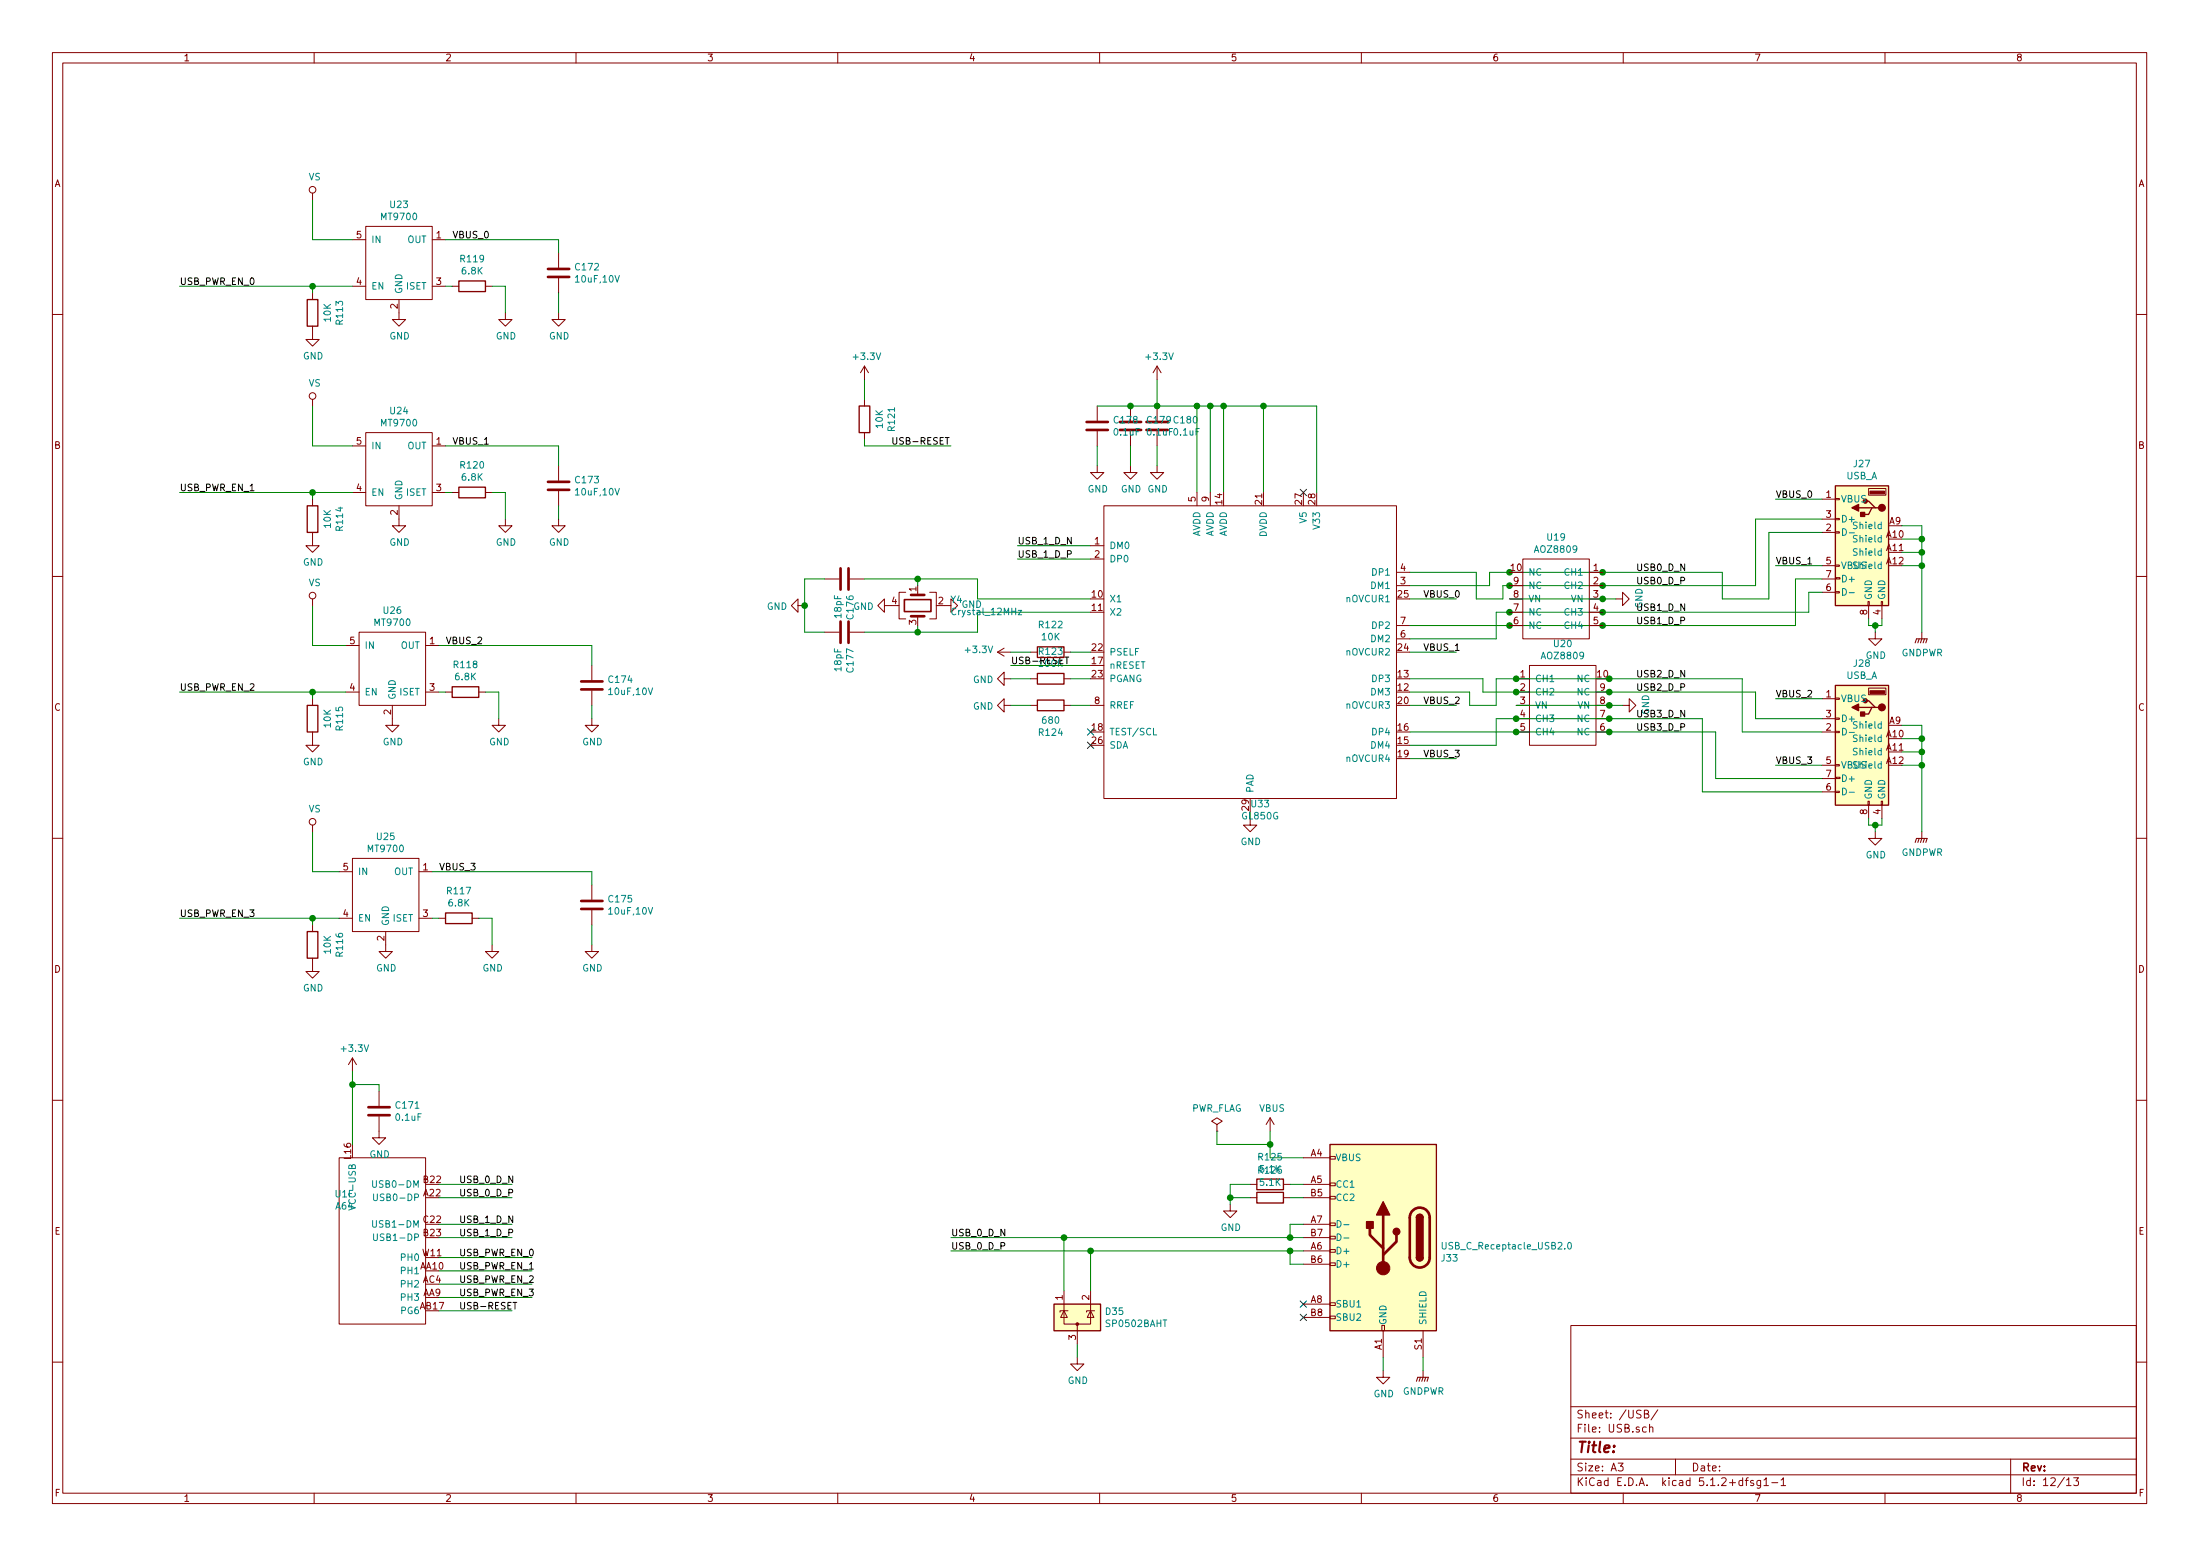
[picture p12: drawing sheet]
<svg xmlns="http://www.w3.org/2000/svg" width="420mm" height="297mm" viewBox="0 0 420 297" stroke-linecap="round" stroke-linejoin="round" font-family="sans-serif">
<g fill="none" stroke="#840000" stroke-width=".19">
<path d="M10 10h400v277h-400zM12 12h396v273.1h-396zM60 10v2M110 10v2M160 10v2M210 10v2M260 10v2M310 10v2M360 10v2M59.7 36.9v1.2M59.7 55.9v1.3M67.3 45.8h2.5"/>
<path d="M67.3 54.6h2.5M69.8 43.2h12.7v14h-12.7zM76.2 57.2v3.8h1.3l-1.3 1.3-1.3-1.3h1.3M82.5 45.8h2.6M82.5 54.6h2.6M86.4 54.6h1.2M92.7 54.6h1.3M96.5 59.7v1.3h1.3l-1.3 1.3-1.3-1.3h1.3M106.7 59.7v1.3h1.2l-1.2 1.3-1.3-1.3h1.3M106.7 48.3v2.8M106.7 53.1v2.8M10 60h2"/>
<path d="M59.7 62.3v2.5h1.3l-1.3 1.3-1.3-1.3h1.3M59.7 76.2v1.3M165.1 69.9v2.5M165.1 76.2v1.3M165.1 69.9l-.8 1.3M165.1 69.9l.8 1.3M209.5 77.5v2.8M215.9 77.5v2.8M221 69.9l-.8 1.3M221 69.9v2.5M221 77.5v2.8M221 69.9l.7 1.3"/>
<path d="M408 60h2M59.7 95.3v1.3M67.3 85.1h2.5M67.3 94h2.5M69.8 82.6h12.7v14h-12.7zM76.2 96.6v3.8h1.3l-1.3 1.2-1.3-1.2h1.3M82.5 85.1h2.6M82.5 94h2.6M86.4 94h1.2M92.7 94h1.3M96.5 99.1v1.3h1.3l-1.3 1.2-1.3-1.2h1.3M106.7 99.1v1.3h1.2l-1.2 1.2-1.3-1.2h1.3"/>
<path d="M106.7 88.9v2.8M106.7 93.8v2.8M165.1 82.6v1.3M209.5 88.9v1.3h1.3l-1.3 1.3-1.2-1.3h1.2M209.5 82.3v2.8M210.8 96.6h55.9v55.8h-55.9zM215.9 88.9v1.3h1.3l-1.3 1.3-1.3-1.3h1.3M215.9 82.3v2.8M221 88.9v1.3h1.2l-1.2 1.3-1.3-1.3h1.3M221 82.3v2.8M228.6 94v2.6M231.1 94v2.6"/>
<path d="M348 95.3h2.5M348 99.1h2.5M350.5 99h.8v.2h-.8zM350.5 95.2h.8v.2h-.8zM356.9 93.3h3.3v1.2h-3.3zM10 110h2M59.7 101.6v2.6h1.3l-1.3 1.2-1.3-1.2h1.3M59.7 114.3v1.3M152.4 115.6v-1.3l-1.3 1.3 1.3 1.3v-1.3h1.3M157.5 110.5h2.8M162.3 110.5h2.8M168.9 115.6v-1.3l-1.3 1.3 1.3 1.3v-1.3h1.3"/>
<path d="M173 113.1h-1.3v5h1.3M175.3 113.1v.5M175.3 117.6v.5M177.5 113.1h1.3v5h-1.3M180.3 115.6h1.3v-1.3l1.3 1.3-1.3 1.3v-1.3M208.3 104.2h2.5M208.3 106.7h2.5M266.7 111.8h2.5M266.7 109.3h2.5M266.7 119.4h2.5M288.3 111.8h2.5M288.3 119.4h2.5"/>
<path d="M288.3 114.3h2.5M288.3 116.9h2.5M290.8 106.7h12.7v15.3h-12.7zM303.5 111.8h2.6M303.5 109.3h2.6M303.5 119.4h2.6M303.5 114.3h2.6M303.5 116.9h2.6M308.6 114.3h1.3v-1.2l1.2 1.2-1.2 1.3v-1.3M348 108h2.5M348 113.1h2.5M348 110.5h2.5"/>
<path d="M348 101.6h2.5M350.5 101.5h.8v.3h-.8zM350.5 112.9h.8v.3h-.8zM350.5 107.9h.8v.2h-.8zM350.6 110.3h.8v.2h-.8zM356.7 114.8h.3v.8h-.3zM356.9 115.6v2.5M359.3 114.8h.2v.8h-.2zM359.4 115.6v2.5M408 110h2M59.7 139.7v2.6h1.3l-1.3 1.2-1.3-1.2h1.3M59.7 133.4v1.3"/>
<path d="M66 123.2h2.6M66 132.1h2.6M68.6 120.7h12.7v14h-12.7zM74.9 134.7v3.8h1.3l-1.3 1.2-1.2-1.2h1.2M81.3 123.2h2.5M81.3 132.1h2.5M85.1 132.1h1.3M91.4 132.1h1.3M95.2 137.2v1.3h1.3l-1.3 1.2-1.2-1.2h1.2M113 137.2v1.3h1.3l-1.3 1.2-1.2-1.2h1.2M113 127v2.8M113 131.9v2.8"/>
<path d="M157.5 120.7h2.8M162.3 120.7h2.8M190.5 124.5l1.3 .8M190.5 124.5h2.5M191.8 134.7v-1.3l-1.3 1.3 1.3 1.2v-1.2h1.2M191.8 129.6v-1.3l-1.3 1.3 1.3 1.2v-1.2h1.2M191.8 123.7l-1.3 .8M196.8 134.7h1.3M196.8 124.5h1.3M196.8 129.6h1.3M203.2 134.7h1.3M203.2 124.5h1.3"/>
<path d="M203.2 129.6h1.3M208.3 134.7h2.5M266.7 122h2.5M289.6 134.7h2.5M289.6 139.7h2.5M289.6 137.2h2.5M289.6 129.6h2.5M289.6 132.1h2.5M292.1 127h12.7v15.3h-12.7zM304.8 134.7h2.5M304.8 139.7h2.5M304.8 137.2h2.5"/>
<path d="M304.8 132.1h2.5M309.9 134.7h1.2v-1.3l1.3 1.3-1.3 1.2v-1.2M348 133.4h2.5M348 139.7h2.5M348 137.2h2.5M350.5 139.6h.8v.3h-.8zM350.5 137.1h.8v.2h-.8zM350.5 133.3h.8v.2h-.8zM356.9 131.4h3.3v1.2h-3.3zM358.1 120.7v1.3h1.3l-1.3 1.2-1.2-1.2h1.2M367 120.7v1.3M59.7 157.5v1.3"/>
<path d="M238.8 156.2v1.3h1.2l-1.2 1.3-1.3-1.3h1.3M348 146.1h2.5M348 151.2h2.5M348 148.6h2.5M350.5 151h.8v.3h-.8zM350.5 146h.8v.2h-.8zM350.6 148.4h.8v.2h-.8zM356.7 152.9h.3v.8h-.3zM356.9 153.7v2.5M358.1 158.8v1.3h1.3l-1.3 1.2-1.2-1.2h1.2M359.3 152.9h.2v.8h-.2zM359.4 153.7v2.5"/>
<path d="M367 158.8v1.3M10 160h2M59.7 176.6v1.2M64.8 166.4h2.5M64.8 175.3h2.5M67.3 163.9h12.7v13.9h-12.7zM73.7 177.8v3.8h1.2l-1.2 1.3-1.3-1.3h1.3M80 166.4h2.5M80 175.3h2.5M83.8 175.3h1.3M90.2 175.3h1.2M113 168.9v2.8"/>
<path d="M113 173.8v2.8M408 160h2M59.7 182.9v2.6h1.3l-1.3 1.2-1.3-1.2h1.3M94 180.4v1.2h1.2l-1.2 1.3-1.3-1.3h1.3M113 180.4v1.2h1.3l-1.3 1.3-1.2-1.3h1.2M10 210h2M67.3 202l-.8 1.2M67.3 202v2.5M67.3 202l.8 1.2M72.4 213.1v4.1h1.3l-1.3 1.3-1.3-1.3h1.3M72.4 208.3v2.8M232.4 214.7l1-.7-1-.6-1 .6 1 .7v1.2"/>
<path d="M232.4 215.9h.1M242.6 213.4l-.8 1.3M242.6 213.4v2.5M242.6 213.4l.7 1.3M408 210h2M64.8 221h16.5v31.8h-16.5zM234.9 229.9v1.3h1.3l-1.3 1.2-1.2-1.2h1.2M238.8 226.1h1.2M238.8 228.6h1.2M245.1 226.1h1.3M245.1 228.6h1.3M248.9 221h5.1"/>
<path d="M248.9 226.1h5.1M248.9 238.8h5.1M248.9 233.7h5.1M248.9 228.6h5.1M248.9 236.3h5.1M254 238.5h1v.6h-1zM254 236h1v.5h-1zM254 233.5h1v.5h-1zM254 228.4h1v.5h-1zM254 225.8h1v.6h-1zM254 220.8h1v.5h-1zM203.2 250.2v2.6h5.1v-2.6"/>
<path d="M203.2 250.2l.6 1.3h-1.2zM203.2 246.4v3.8M204 250.2h-1.6v.3M205.7 259.1v1.3h1.3l-1.3 1.3-1.2-1.3h1.2M205.7 252.8v3.8M208.3 250.2l.6 1.3h-1.3zM208.3 246.4v3.8M209 250.2h-1.5v.3M248.9 249h5.1M248.9 241.3h5.1M248.9 251.5h5.1M254 251.2h1v.6h-1z"/>
<path d="M254 248.7h1v.5h-1zM254 241.1h1v.5h-1zM263.9 253h.5v1h-.5zM264.2 254v5.1M271.8 254v5.1M300 253h108v32.1h-108zM10 260h2M264.2 261.7v1.2h1.2l-1.2 1.3-1.3-1.3h1.3M271.8 261.7v1.2M300 278.5h108M300 274.5h108M300 268.5h108"/>
<path d="M309 279.3h1l-.5 .6 .4 .1v.7l-.2 .1-.7-.1M314 269.9l.8-.1v-.4l-.2-.2h-.6v1.5h.6l.2-.1 .1-.4-.3-.3M314.4 272.5l-.4-.1-.3 .3 .1 .6h.6M315 272.5l.3-.1 .3 .1 .1 .9M315 271.9v1.5M316.6 269.1l-1.3 2M320 278.5v3M384 278.5v6.6M408 260h2M60 285.1v1.9M110 285.1v1.9M160 285.1v1.9"/>
<path d="M210 285.1v1.9M260 285.1v1.9M300 281.5h108M310 285.1v1.9M333.3 282.6h.6M333.9 282.1l-.4 .2v1.3M334.9 282.7l-.4-.1-.2 .2 .1 .2 .5 .2v.3h-.6M336.2 282.6v1.2l-.3 .3-.3-.1M336.2 282.7l-.4-.1-.3 .3 .1 .6 .2 .1 .4-.1M336.9 282.5l.4-.4v1.5M336.9 283.6h.8M338.4 283h1.1"/>
<path d="M340.2 282.5l.4-.4v1.5M340.2 283.6h.8M360 285.1v1.9M394.7 282.5l.4-.4v1.5M394.7 283.6h.8M396 282.1h1l-.5 .6 .4 .1v.7l-.2 .1-.7-.1"/>
<circle cx="59.7" cy="36.2" r=".63"/>
<circle cx="59.7" cy="75.6" r=".63"/>
<circle cx="59.7" cy="113.7" r=".63"/>
<circle cx="59.7" cy="156.9" r=".63"/>
</g>
<g fill="none" stroke="#008400" stroke-width=".19">
<path d="M59.7 38.1v7.7h7.6M34.3 54.6h33M59.7 54.6v1.3M85.1 45.8h21.6v2.5M85.1 54.6h1.3M94 54.6h2.5v5.1M106.7 55.9v3.8M59.7 77.5v7.6h7.6M165.1 72.4v3.8M209.5 77.5h42v16.5M221 72.4v5.1M228.6 77.5v16.5"/>
<path d="M231.1 77.5v16.5M233.7 77.5v16.5M241.3 77.5v16.5M34.3 94h33M59.7 94v1.3M85.1 85.1h21.6v3.8M85.1 94h1.3M94 94h2.5v5.1M106.7 96.6v2.5M165.1 83.9v1.2h16.5M209.5 85.1v3.8M215.9 85.1v3.8"/>
<path d="M221 85.1v3.8M339.1 95.3h8.9M348 99.1h-12.7v12.7h-48.3v2.5h-5.1v-5h-12.7M59.7 115.6v7.6h6.3M157.5 110.5h-3.8v10.2h3.8M165.1 110.5h21.6v3.8h21.6M175.3 110.5v1.3M175.3 119.4v1.3M194.3 104.2h14M194.3 106.7h14M208.3 116.9h-21.6v3.8h-21.6M269.2 114.3h8.9"/>
<path d="M288.3 114.3h20.3M339.1 108h8.9M348 101.6h-10.2v12.7h-8.9v-5h-44.4v2.5h-15.3M348 113.1h-2.6v3.8h-59.7v5.1h-16.5M348 110.5h-5.1v8.9h-73.7M356.9 118.1v1.3h2.5v-1.3M358.1 119.4v1.3M363.2 100.4h3.8v20.3M363.2 108h3.8M363.2 102.9h3.8M363.2 105.4h3.8M34.3 132.1h31.7"/>
<path d="M59.7 132.1v1.3M83.8 123.2h29.2v3.8M83.8 132.1h1.3M92.7 132.1h2.5v5.1M113 134.7v2.5M193 134.7h3.8M193 129.6h3.8M193 124.5h3.8M193 127h15.3M204.5 134.7h3.8M204.5 129.6h3.8M204.5 124.5h3.8"/>
<path d="M269.2 134.7h8.9M269.2 132.1h11.5v2.6h5v-5.1h47v10.1h15.3M269.2 129.6h14v2.5h52.1v5.1h12.7M269.2 139.7h58.5v8.9h20.3M269.2 124.5h8.9M289.6 134.7h20.3M339.1 133.4h8.9M363.2 138.5h3.8v20.3M59.7 158.8v7.6h5.1M269.2 142.3h16.5v-5.1h39.4v14h22.9M269.2 144.8h8.9M339.1 146.1h8.9"/>
<path d="M356.9 156.2v1.3h2.5v-1.3M358.1 157.5v1.3M363.2 141h3.8M363.2 143.5h3.8M363.2 146.1h3.8M34.3 175.3h30.5M59.7 175.3v1.3M82.5 166.4h30.5v2.5M82.5 175.3h1.3M91.4 175.3h2.6v5.1M113 176.6v3.8M67.3 204.5v14"/>
<path d="M67.3 207h5.1v1.3M232.4 215.9v2.6h10.2M242.6 215.9v5.1h6.3M83.8 226.1h14M83.8 228.6h14M83.8 233.7h14M83.8 236.3h14M181.6 236.3h67.3M181.6 238.8h67.3M203.2 236.3v10.1M208.3 238.8v7.6M234.9 228.6h3.9"/>
<path d="M238.8 226.1h-3.9v3.8M246.4 226.1h2.5M246.4 228.6h2.5M246.4 238.8v2.5h2.5M248.9 233.7h-2.5v2.6M83.8 240.1h17.8M83.8 242.6h17.8M83.8 245.1h17.8M83.8 247.7h17.8M83.8 250.2h14M205.7 256.6v2.5M264.2 259.1v2.6"/>
<path d="M271.8 259.1v2.6"/>
</g>
<g fill="#008400" stroke="#008400" stroke-width=".25">
<circle cx="228.6" cy="77.5" r=".51"/>
<circle cx="231.1" cy="77.5" r=".51"/>
<circle cx="233.7" cy="77.5" r=".51"/>
<circle cx="221" cy="77.5" r=".51"/>
<circle cx="215.9" cy="77.5" r=".51"/>
<circle cx="358.1" cy="157.5" r=".51"/>
<circle cx="358.1" cy="119.4" r=".51"/>
<circle cx="367" cy="141" r=".51"/>
<circle cx="367" cy="143.5" r=".51"/>
<circle cx="367" cy="102.9" r=".51"/>
<circle cx="367" cy="105.4" r=".51"/>
<circle cx="367" cy="146.1" r=".51"/>
<circle cx="367" cy="108" r=".51"/>
<circle cx="175.3" cy="110.5" r=".51"/>
<circle cx="175.3" cy="120.7" r=".51"/>
<circle cx="153.7" cy="115.6" r=".51"/>
<circle cx="67.3" cy="207" r=".51"/>
<circle cx="59.7" cy="175.3" r=".51"/>
<circle cx="59.7" cy="54.6" r=".51"/>
<circle cx="59.7" cy="94" r=".51"/>
<circle cx="59.7" cy="132.1" r=".51"/>
<circle cx="242.6" cy="218.5" r=".51"/>
<circle cx="241.3" cy="77.5" r=".51"/>
<circle cx="246.4" cy="236.3" r=".51"/>
<circle cx="246.4" cy="238.8" r=".51"/>
<circle cx="235" cy="228.6" r=".51"/>
<circle cx="288.3" cy="109.3" r=".51"/>
<circle cx="306.1" cy="109.3" r=".51"/>
<circle cx="288.3" cy="111.8" r=".51"/>
<circle cx="306.1" cy="111.8" r=".51"/>
<circle cx="288.3" cy="116.9" r=".51"/>
<circle cx="306.1" cy="116.9" r=".51"/>
<circle cx="288.3" cy="119.4" r=".51"/>
<circle cx="306.1" cy="119.4" r=".51"/>
<circle cx="289.6" cy="129.6" r=".51"/>
<circle cx="307.3" cy="129.6" r=".51"/>
<circle cx="289.6" cy="132.1" r=".51"/>
<circle cx="307.3" cy="132.1" r=".51"/>
<circle cx="289.6" cy="137.2" r=".51"/>
<circle cx="307.3" cy="137.2" r=".51"/>
<circle cx="289.6" cy="139.7" r=".51"/>
<circle cx="307.3" cy="139.7" r=".51"/>
<circle cx="307.3" cy="134.7" r=".51"/>
<circle cx="306.1" cy="114.3" r=".51"/>
<circle cx="203.2" cy="236.3" r=".51"/>
<circle cx="208.3" cy="238.8" r=".51"/>
</g>
<g fill="none" stroke="#840000" stroke-width=".25">
<path d="M58.7 57.2h2v5.1h-2zM87.6 53.6h5.1v2.1h-5.1zM164.1 77.5h2v5.1h-2zM58.7 96.6h2v5h-2zM87.6 93h5.1v2h-5.1zM350.5 92.7h10.2v22.9h-10.2zM355 96.9h2.5M356.2 95.7h.7l1.2 1.2h.7M358.1 96.9h-.6l-.6 1.3h-1.3M58.7 134.7h2v5h-2zM86.4 131.1h5v2h-5zM198.1 133.6h5.1v2.1h-5.1z"/>
<path d="M198.1 128.6h5.1v2h-5.1zM198.1 123.5h5.1v2h-5.1zM350.5 130.8h10.2v22.9h-10.2zM355 135h2.5M356.2 133.8h.7l1.2 1.2h.7M358.1 135h-.6l-.6 1.3h-1.3M58.7 177.8h2v5.1h-2zM85.1 174.3h5.1v2h-5.1zM254 218.5h20.3v35.5h-20.3zM240 225.1h5.1v2h-5.1zM240 227.6h5.1v2.1h-5.1zM270.5 232.4a.63 .63 0 0 1 .6-.6 .63 .63 0 0 1 .7 .6"/>
<path d="M201.3 249h8.9v5h-8.9zM270.5 240.1a.63 .63 0 0 0 .6 .6 .63 .63 0 0 0 .7-.6"/>
</g>
<g fill="none" stroke="#840000" stroke-width=".51">
<path d="M104.6 52.9h4.1M104.6 51.3h4.1M104.6 93.5h4.1M104.6 92h4.1M207.5 82.1h4.1M207.5 80.6h4.1M213.9 82.1h4M213.9 80.6h4M218.9 82.1h4.1M218.9 80.6h4.1M160.5 108.5v4.1M160.5 118.7v4"/>
<path d="M162.1 108.5v4.1M162.1 118.7v4M174 113.6h2.5M174 117.6h2.5M111 131.6h4.1M111 130.1h4.1M111 173.5h4.1M111 172h4.1M70.4 212.9h4M70.4 211.4h4M261.6 234.5v1.2l2.6 2.6M264.2 231.9v10.2"/>
<path d="M266.7 235.7v1.3l-2.5 2.6M269.7 231.2a1.9 1.9 0 0 1 2.1-.6 1.9 1.9 0 0 1 1.2 1.8v7.7a1.9 1.9 0 0 1-1.9 1.9 1.9 1.9 0 0 1-1.9-1.9v-7.8l.1-.5z"/>
</g>
<g fill="#ffffc2" stroke="#ffffc2" stroke-width=".19">
<path d="M350.5 92.7h10.2v22.9h-10.2z"/>
<path d="M350.5 130.8h10.2v22.9h-10.2z"/>
<path d="M254 218.5h20.3v35.5h-20.3z"/>
<path d="M201.3 249h8.9v5h-8.9z"/>
</g>
<g fill="#840000" stroke="#840000" stroke-width=".25">
<path d="M355.3 97.8h.8v.8h-.8z"/>
<path d="M353.7 96.9l1.3-.6v1.3z"/>
<path d="M355.3 135.9h.8v.8h-.8z"/>
<path d="M353.7 135l1.3-.6v1.3z"/>
<path d="M270.5 240.1h1.3a.63 .63 0 0 1-.7 .6 .63 .63 0 0 1-.6-.6z"/>
<path d="M270.7 232a.62 .62 0 0 1 .7-.1 .62 .62 0 0 1 .4 .5h-1.3z"/>
<path d="M270.5 232.4h1.3v7.7h-1.3z"/>
<path d="M261 233.2h1.3v1.3h-1.3z"/>
<path d="M264.2 229.4l1.2 2.5h-2.5z"/>
<circle cx="359.4" cy="96.9" r=".63"/>
<circle cx="359.4" cy="135" r=".63"/>
<circle cx="266.7" cy="235.1" r=".63"/>
</g>
<g fill="#840000" stroke="#840000" stroke-width=".19">
<path d="M357.1 93.8h2.8v.5h-2.8z"/>
<path d="M357.1 131.9h2.8v.5h-2.8z"/>
<circle cx="264.2" cy="242.1" r="1.27"/>
<circle cx="205.7" cy="252.8" r=".25"/>
</g>
<g fill="none" stroke="#008484" stroke-width=".19">
<path d="M194.5 116.5h.6l-.6 .9h.6M351.9 112.4a.64 .64 0 0 1 .7 .6 .64 .64 0 0 1-.7 .6zM351.9 100.9a.64 .64 0 0 1 .7 .7 .64 .64 0 0 1-.7 .6zM353.2 113.1h1M353.2 101.7h1M220.3 139v1.3h.6M351.9 139a.64 .64 0 0 1 .7 .7 .64 .64 0 0 1-.7 .6zM353.2 139.8h1M351.9 150.5a.64 .64 0 0 1 .7 .6 .64 .64 0 0 1-.7 .6zM353.2 151.2h1M66.6 230.1l1.3 .5-1.3 .4M71.2 225.4v1l.2 .3 .4-.1 .1-.2v-1"/>
<path d="M71.2 233v1l.2 .3 .4-.1 .1-.2v-1M71.3 227.9v1.1l.3 .2 .4-.1 .1-.1v-1.1M71.3 235.5v1.1l.3 .2h.4l.1-.2v-1.1M255.4 233a.64 .64 0 0 1 .7 .6 .64 .64 0 0 1-.7 .7zM255.4 235.5a.64 .64 0 0 1 .7 .7 .64 .64 0 0 1-.7 .6zM256.6 233.8h1M256.6 236.3h1M275.4 237.2v1l.3 .2h.3l.2-.2v-1M299.5 237.3l.2-.1a.69 .69 0 0 1 .4 .6 .69 .69 0 0 1-.4 .6l-.3-.4z"/>
</g>
<path d="M365.8 122.7l.2-.7h2l-.2 .7M366.5 122l-.2 .7M367 122l-.2 .7M367.5 122l-.2 .7M365.8 160.8l.2-.7h2l-.2 .7M366.5 160.1l-.2 .7M367 160.1l-.2 .7M367.5 160.1l-.2 .7M270.5 263.7l.3-.8h2l-.3 .8M271.3 262.9l-.3 .8M271.8 262.9l-.3 .8M272.3 262.9l-.3 .8" fill="none" stroke="#840000" stroke-width=".2"/>
<path d="M172.7 114.5h5.1v2.2h-5.1z" fill="none" stroke="#840000" stroke-width=".3"/>
<path d="M248.3 93.4l1.2 1.2M249.5 93.4l-1.2 1.2M207.7 139.1l1.2 1.2M208.9 139.1l-1.2 1.2M207.7 141.7l1.2 1.2M208.9 141.7l-1.2 1.2M248.3 248.3l1.2 1.3M248.3 250.9l1.2 1.2M249.5 248.3l-1.2 1.3M249.5 250.9l-1.2 1.2" fill="none" stroke="#000084" stroke-width=".19"/>
<path d="M180.5 83.5h.8M180.9 83.5v1.3M193.4 125.4v1.1l.2 .2h.4l.1-.2v-1.1M195.4 125.5l-.5-.1-.2 .3 .1 .3 .6 .2v.4l-.3 .1h-.4M195.9 126h.6l.1-.2-.1-.2-.6-.2v1.3h.5l.2-.1 .1-.3-.3-.3M197.2 126.2h1M203.4 125.4h.7M203.8 125.4v1.3M98 248.6h.7M98.3 248.6v1.3" fill="none" stroke="#000" stroke-width=".19"/>
<text font-size="2.8" fill="#840000" x="301" y="277.3">Title:</text>
<g font-size="2.1" fill="#840000">
<text x="301" y="273.5">File: USB.sch</text>
<text x="301" y="270.8">Sheet: /USB/</text>
<text x="301" y="280.9">Size: A3</text>
<text x="323" y="280.9">Date:</text>
<text x="386" y="280.9">Rev:</text>
<text x="301" y="283.7">KiCad E.D.A. kicad 5.1.2+dfsg1-1</text>
<text x="386" y="283.7">Id: 12/13</text>
</g>
<g font-size="1.8" fill="#840000">
<text x="35" y="11.7">1</text>
<text x="85" y="11.7">2</text>
<text x="135" y="11.7">3</text>
<text x="185" y="11.7">4</text>
<text x="235" y="11.7">5</text>
<text x="285" y="11.7">6</text>
<text x="335" y="11.7">7</text>
<text x="385" y="11.7">8</text>
<text x="10.4" y="35.7">A</text>
<text x="408.4" y="35.7">A</text>
<text x="68.1" y="45.5">5</text>
<text x="83.3" y="45.5">1</text>
<text x="68.1" y="54.4">4</text>
<text x="75.9" y="58.9" transform="rotate(-90 75.9 58.9)">2</text>
<text x="83.3" y="54.4">3</text>
<text x="10.4" y="85.7">B</text>
<text x="68.1" y="84.9">5</text>
<text x="83.3" y="84.9">1</text>
<text x="408.4" y="85.7">B</text>
<text x="68.1" y="93.8">4</text>
<text x="83.3" y="93.8">3</text>
<text x="228.3" y="95.8" transform="rotate(-90 228.3 95.8)">5</text>
<text x="230.9" y="95.8" transform="rotate(-90 230.9 95.8)">9</text>
<text x="348.8" y="95">1</text>
<text x="75.9" y="98.3" transform="rotate(-90 75.9 98.3)">2</text>
<text x="233.4" y="96.3" transform="rotate(-90 233.4 96.3)">14</text>
<text x="241" y="96.3" transform="rotate(-90 241 96.3)">21</text>
<text x="248.7" y="96.3" transform="rotate(-90 248.7 96.3)">27</text>
<text x="251.2" y="96.3" transform="rotate(-90 251.2 96.3)">28</text>
<text x="348.8" y="101.4">2</text>
<text x="348.8" y="98.8">3</text>
<text x="360.8" y="100.1">A9</text>
<text x="209.1" y="103.9">1</text>
<text x="209.1" y="106.5">2</text>
<text x="348.8" y="107.7">5</text>
<text x="360.3" y="102.7">A10</text>
<text x="360.3" y="105.2">A11</text>
<text x="360.3" y="107.7">A12</text>
<text x="175" y="112.9" transform="rotate(-90 175 112.9)">1</text>
<text x="267.5" y="111.5">3</text>
<text x="267.5" y="109">4</text>
<text x="288.6" y="109">10</text>
<text x="289.1" y="111.5">9</text>
<text x="304.3" y="111.5">2</text>
<text x="304.3" y="109">1</text>
<text x="348.8" y="112.8">6</text>
<text x="348.8" y="110.3">7</text>
<text x="170.3" y="115.4">4</text>
<text x="175" y="119.3" transform="rotate(-90 175 119.3)">3</text>
<text x="179.2" y="115.4">2</text>
<text x="208.6" y="114.1">10</text>
<text x="208.6" y="116.6">11</text>
<text x="267" y="114.1">25</text>
<text x="267.5" y="119.2">7</text>
<text x="289.1" y="119.2">6</text>
<text x="289.1" y="116.6">7</text>
<text x="289.1" y="114.1">8</text>
<text x="304.3" y="114.1">3</text>
<text x="304.3" y="116.6">4</text>
<text x="304.3" y="119.2">5</text>
<text x="356.6" y="117.4" transform="rotate(-90 356.6 117.4)">8</text>
<text x="359.2" y="117.4" transform="rotate(-90 359.2 117.4)">4</text>
<text x="66.8" y="123">5</text>
<text x="82.1" y="123">1</text>
<text x="208.6" y="124.2">22</text>
<text x="267" y="124.2">24</text>
<text x="267.5" y="121.7">6</text>
<text x="66.8" y="131.9">4</text>
<text x="82.1" y="131.9">3</text>
<text x="208.6" y="126.8">17</text>
<text x="208.6" y="129.3">23</text>
<text x="267" y="131.9">12</text>
<text x="267" y="129.3">13</text>
<text x="290.3" y="131.9">2</text>
<text x="290.3" y="129.3">1</text>
<text x="305.1" y="129.3">10</text>
<text x="305.6" y="131.9">9</text>
<text x="10.4" y="135.7">C</text>
<text x="74.7" y="136.4" transform="rotate(-90 74.7 136.4)">2</text>
<text x="209.1" y="134.4">8</text>
<text x="267" y="134.4">20</text>
<text x="290.3" y="134.4">3</text>
<text x="290.3" y="136.9">4</text>
<text x="305.6" y="136.9">7</text>
<text x="305.6" y="134.4">8</text>
<text x="348.8" y="133.1">1</text>
<text x="348.8" y="136.9">3</text>
<text x="408.4" y="135.7">C</text>
<text x="208.6" y="139.5">18</text>
<text x="208.6" y="142">26</text>
<text x="267" y="142">15</text>
<text x="267" y="139.5">16</text>
<text x="290.3" y="139.5">5</text>
<text x="305.6" y="139.5">6</text>
<text x="348.8" y="139.5">2</text>
<text x="360.3" y="140.8">A10</text>
<text x="360.3" y="143.3">A11</text>
<text x="360.8" y="138.2">A9</text>
<text x="267" y="144.6">19</text>
<text x="348.8" y="145.8">5</text>
<text x="348.8" y="148.4">7</text>
<text x="360.3" y="145.8">A12</text>
<text x="238.5" y="154.7" transform="rotate(-90 238.5 154.7)">29</text>
<text x="348.8" y="150.9">6</text>
<text x="356.6" y="155.5" transform="rotate(-90 356.6 155.5)">8</text>
<text x="359.2" y="155.5" transform="rotate(-90 359.2 155.5)">4</text>
<text x="65.6" y="166.2">5</text>
<text x="80.8" y="166.2">1</text>
<text x="65.6" y="175">4</text>
<text x="73.4" y="179.6" transform="rotate(-90 73.4 179.6)">2</text>
<text x="80.8" y="175">3</text>
<text x="10.4" y="185.7">D</text>
<text x="408.4" y="185.7">D</text>
<text x="67.1" y="221.3" transform="rotate(-90 67.1 221.3)">L16</text>
<text x="250.3" y="220.8">A4</text>
<text x="80.9" y="225.8">B22</text>
<text x="250.3" y="225.8">A5</text>
<text x="80.9" y="228.4">A22</text>
<text x="80.9" y="233.5">C22</text>
<text x="250.3" y="233.5">A7</text>
<text x="250.3" y="228.4">B5</text>
<text x="10.4" y="235.7">E</text>
<text x="80.7" y="239.8">W11</text>
<text x="80.9" y="236">B23</text>
<text x="250.3" y="238.5">A6</text>
<text x="250.3" y="236">B7</text>
<text x="408.4" y="235.7">E</text>
<text x="80.3" y="242.4">AA10</text>
<text x="80.8" y="244.9">AC4</text>
<text x="250.3" y="241.1">B6</text>
<text x="80.3" y="250">AB17</text>
<text x="80.8" y="247.4">AA9</text>
<text x="202.9" y="248.2" transform="rotate(-90 202.9 248.2)">1</text>
<text x="208" y="248.2" transform="rotate(-90 208 248.2)">2</text>
<text x="250.3" y="248.7">A8</text>
<text x="250.3" y="251.2">B8</text>
<text x="205.5" y="255.8" transform="rotate(-90 205.5 255.8)">3</text>
<text x="263.9" y="257.7" transform="rotate(-90 263.9 257.7)">A1</text>
<text x="271.5" y="257.6" transform="rotate(-90 271.5 257.6)">S1</text>
<text x="10.5" y="285.7">F</text>
<text x="35" y="286.7">1</text>
<text x="85" y="286.7">2</text>
<text x="135" y="286.7">3</text>
<text x="185" y="286.7">4</text>
<text x="235" y="286.7">5</text>
<text x="285" y="286.7">6</text>
<text x="335" y="286.7">7</text>
<text x="385" y="286.7">8</text>
<text x="408.5" y="285.7">F</text>
</g>
<g font-size="1.8" fill="#008484">
<text x="59" y="34.4">VS</text>
<text x="74.6" y="39.7">U23</text>
<text x="70.9" y="46.4">IN</text>
<text x="73" y="42">MT9700</text>
<text x="77.8" y="46.4">OUT</text>
<text x="88.1" y="50.1">R119</text>
<text x="88.3" y="52.4">6.8K</text>
<text x="110" y="51.6">C172</text>
<text x="110.2" y="53.9">10uF,10V</text>
<text x="70.9" y="55.3">EN</text>
<text x="76.8" y="56.2" transform="rotate(-90 76.8 56.2)">GND</text>
<text x="77.6" y="55.3">ISET</text>
<text x="63.2" y="61.4" transform="rotate(-90 63.2 61.4)">10K</text>
<text x="65.5" y="61.8" transform="rotate(-90 65.5 61.8)">R113</text>
<text x="74.4" y="64.8">GND</text>
<text x="94.7" y="64.8">GND</text>
<text x="104.9" y="64.8">GND</text>
<text x="57.9" y="68.6">GND</text>
<text x="163.1" y="68.7">+3.3V</text>
<text x="219" y="68.7">+3.3V</text>
<text x="59" y="73.8">VS</text>
<text x="73" y="81.4">MT9700</text>
<text x="74.6" y="79.1">U24</text>
<text x="168.6" y="81.7" transform="rotate(-90 168.6 81.7)">10K</text>
<text x="170.9" y="82.2" transform="rotate(-90 170.9 82.2)">R121</text>
<text x="212.9" y="83.1">0.1uF</text>
<text x="212.9" y="80.8">C178</text>
<text x="219.2" y="83.1">0.1uF 0.1uF</text>
<text x="219.2" y="80.8">C179 C180</text>
<text x="70.9" y="85.8">IN</text>
<text x="77.8" y="85.8">OUT</text>
<text x="88.1" y="89.4">R120</text>
<text x="354.1" y="89.2">J27</text>
<text x="70.9" y="94.7">EN</text>
<text x="76.8" y="95.5" transform="rotate(-90 76.8 95.5)">GND</text>
<text x="77.6" y="94.7">ISET</text>
<text x="88.3" y="91.8">6.8K</text>
<text x="110" y="92.3">C173</text>
<text x="110.2" y="94.6">10uF,10V</text>
<text x="207.7" y="94">GND</text>
<text x="214.1" y="94">GND GND</text>
<text x="351.5" y="95.9">VBUS</text>
<text x="352.6" y="91.5">USB_A</text>
<text x="63.2" y="100.7" transform="rotate(-90 63.2 100.7)">10K</text>
<text x="65.5" y="101.2" transform="rotate(-90 65.5 101.2)">R114</text>
<text x="249.6" y="99.7" transform="rotate(-90 249.6 99.7)">V5</text>
<text x="252.1" y="100.7" transform="rotate(-90 252.1 100.7)">V33</text>
<text x="351.5" y="99.7">D+</text>
<text x="354.4" y="101">Shield</text>
<text x="57.9" y="108">GND</text>
<text x="74.4" y="104.2">GND</text>
<text x="94.7" y="104.2">GND</text>
<text x="104.9" y="104.2">GND</text>
<text x="211.8" y="104.8">DM0</text>
<text x="211.8" y="107.4">DP0</text>
<text x="229.2" y="102.6" transform="rotate(-90 229.2 102.6)">AVDD</text>
<text x="231.8" y="102.6" transform="rotate(-90 231.8 102.6)">AVDD</text>
<text x="234.3" y="102.6" transform="rotate(-90 234.3 102.6)">AVDD</text>
<text x="241.9" y="102.6" transform="rotate(-90 241.9 102.6)">DVDD</text>
<text x="293.3" y="105.5">AOZ8809</text>
<text x="295.6" y="103.2">U19</text>
<text x="354.4" y="103.5">Shield</text>
<text x="354.4" y="106.1">Shield</text>
<text x="59" y="111.9">VS</text>
<text x="262" y="112.4">DM1</text>
<text x="262.3" y="109.9">DP1</text>
<text x="291.8" y="109.9">NC</text>
<text x="291.8" y="112.4">NC</text>
<text x="299" y="112.4">CH2</text>
<text x="299" y="109.9">CH1</text>
<text x="351.5" y="108.6">VBUS</text>
<text x="351.5" y="111.2">D+</text>
<text x="354.4" y="108.6">Shield</text>
<text x="71.7" y="119.5">MT9700</text>
<text x="73.3" y="117.2">U26</text>
<text x="146.5" y="116.4">GND</text>
<text x="160.7" y="117.9" transform="rotate(-90 160.7 117.9)">18pF</text>
<text x="163" y="116.4">GND</text>
<text x="163" y="118.1" transform="rotate(-90 163 118.1)">C176</text>
<text x="181.6" y="115.1">Y4</text>
<text x="182.1" y="117.4">Crystal_12MHz</text>
<text x="183.6" y="116">GND</text>
<text x="198.6" y="119.9">R122</text>
<text x="211.8" y="115">X1</text>
<text x="211.8" y="117.5">X2</text>
<text x="257.2" y="115">nOVCUR1</text>
<text x="291.8" y="117.5">NC</text>
<text x="291.8" y="115">VN</text>
<text x="299" y="117.5">CH3</text>
<text x="300.1" y="115">VN</text>
<text x="357.5" y="114.6" transform="rotate(-90 357.5 114.6)">GND</text>
<text x="360" y="114.6" transform="rotate(-90 360 114.6)">GND</text>
<text x="69.6" y="123.9">IN</text>
<text x="76.5" y="123.9">OUT</text>
<text x="184.5" y="124.7">+3.3V</text>
<text x="198.6" y="125">R123</text>
<text x="199" y="122.2">10K</text>
<text x="211.8" y="125.1">PSELF</text>
<text x="257.2" y="125.1">nOVCUR2</text>
<text x="262" y="122.6">DM2</text>
<text x="262.3" y="120.1">DP2</text>
<text x="291.8" y="120.1">NC</text>
<text x="294.6" y="125.8">AOZ8809</text>
<text x="296.8" y="123.5">U20</text>
<text x="299" y="120.1">CH4</text>
<text x="356.3" y="125.8">GND</text>
<text x="363.1" y="125.3">GNDPWR</text>
<text x="86.8" y="127.5">R118</text>
<text x="87" y="129.9">6.8K</text>
<text x="116.4" y="130.4">C174</text>
<text x="160.7" y="128.1" transform="rotate(-90 160.7 128.1)">18pF</text>
<text x="163" y="128.2" transform="rotate(-90 163 128.2)">C177</text>
<text x="185.8" y="130.4">GND</text>
<text x="211.8" y="127.7">nRESET</text>
<text x="211.8" y="130.2">PGANG</text>
<text x="262.3" y="130.2">DP3</text>
<text x="293.1" y="130.2">CH1</text>
<text x="301.2" y="130.2">NC</text>
<text x="352.6" y="129.6">USB_A</text>
<text x="354.1" y="127.3">J28</text>
<text x="69.6" y="132.8">EN</text>
<text x="75.6" y="133.6" transform="rotate(-90 75.6 133.6)">GND</text>
<text x="76.3" y="132.8">ISET</text>
<text x="116.5" y="132.7">10uF,10V</text>
<text x="185.8" y="135.5">GND</text>
<text x="211.8" y="135.3">RREF</text>
<text x="257.2" y="135.3">nOVCUR3</text>
<text x="262" y="132.8">DM3</text>
<text x="293.1" y="132.8">CH2</text>
<text x="293.1" y="135.3">VN</text>
<text x="293.1" y="137.8">CH3</text>
<text x="301.2" y="137.8">NC</text>
<text x="301.2" y="132.8">NC</text>
<text x="301.3" y="135.3">VN</text>
<text x="351.5" y="134">VBUS</text>
<text x="351.5" y="137.8">D+</text>
<text x="63.2" y="138.8" transform="rotate(-90 63.2 138.8)">10K</text>
<text x="65.5" y="139.3" transform="rotate(-90 65.5 139.3)">R115</text>
<text x="73.1" y="142.3">GND</text>
<text x="93.4" y="142.3">GND</text>
<text x="111.2" y="142.3">GND</text>
<text x="198.6" y="140.5">R124</text>
<text x="199.2" y="138.2">680</text>
<text x="211.8" y="140.4">TEST/SCL</text>
<text x="211.8" y="142.9">SDA</text>
<text x="262" y="142.9">DM4</text>
<text x="262.3" y="140.4">DP4</text>
<text x="293.1" y="140.4">CH4</text>
<text x="301.2" y="140.4">NC</text>
<text x="354.4" y="141.6">Shield</text>
<text x="354.4" y="139.1">Shield</text>
<text x="57.9" y="146.1">GND</text>
<text x="257.2" y="145.5">nOVCUR4</text>
<text x="351.5" y="146.7">VBUS</text>
<text x="351.5" y="149.3">D+</text>
<text x="354.4" y="144.2">Shield</text>
<text x="354.4" y="146.7">Shield</text>
<text x="59" y="155.1">VS</text>
<text x="239" y="154.1">U33</text>
<text x="239.4" y="151.4" transform="rotate(-90 239.4 151.4)">PAD</text>
<text x="357.5" y="152.7" transform="rotate(-90 357.5 152.7)">GND</text>
<text x="360" y="152.7" transform="rotate(-90 360 152.7)">GND</text>
<text x="72" y="160.4">U25</text>
<text x="236.9" y="161.3">GND</text>
<text x="237.3" y="156.4">GL850G</text>
<text x="68.3" y="167">IN</text>
<text x="70.4" y="162.7">MT9700</text>
<text x="75.3" y="167">OUT</text>
<text x="356.3" y="163.9">GND</text>
<text x="363.1" y="163.4">GNDPWR</text>
<text x="85.5" y="170.7">R117</text>
<text x="85.8" y="173">6.8K</text>
<text x="116.4" y="172.3">C175</text>
<text x="68.3" y="175.9">EN</text>
<text x="74.3" y="176.8" transform="rotate(-90 74.3 176.8)">GND</text>
<text x="75.1" y="175.9">ISET</text>
<text x="116.5" y="174.6">10uF,10V</text>
<text x="63.2" y="182" transform="rotate(-90 63.2 182)">10K</text>
<text x="65.5" y="182.5" transform="rotate(-90 65.5 182.5)">R116</text>
<text x="71.8" y="185.5">GND</text>
<text x="92.2" y="185.5">GND</text>
<text x="111.2" y="185.5">GND</text>
<text x="57.9" y="189.3">GND</text>
<text x="65.4" y="200.8">+3.3V</text>
<text x="75.7" y="214">0.1uF</text>
<text x="75.7" y="211.6">C171</text>
<text x="227.5" y="212.2">PWR_FLAG</text>
<text x="240.5" y="212.2">VBUS</text>
<text x="70.6" y="221">GND</text>
<text x="240.5" y="221.5">R125</text>
<text x="255" y="221.7">VBUS</text>
<text x="72.2" y="226.7">USB0-DM</text>
<text x="240.7" y="223.8">5.1K</text>
<text x="240.7" y="226.4">5.1K</text>
<text x="255" y="226.7">CC1</text>
<text x="64" y="228.6">U1F</text>
<text x="64.2" y="230.9">A64</text>
<text x="67.9" y="230.1" transform="rotate(-90 67.9 230.1)">VCC-USB</text>
<text x="72.5" y="229.3">USB0-DP</text>
<text x="255" y="229.3">CC2</text>
<text x="72.2" y="234.4">USB1-DM</text>
<text x="72.5" y="236.9">USB1-DP</text>
<text x="233.1" y="235">GND</text>
<text x="255" y="239.4">D+</text>
<text x="276" y="238.5">USB_C_Receptacle_USB2.0</text>
<text x="76.8" y="243.2">PH1</text>
<text x="76.8" y="245.8">PH2</text>
<text x="76.8" y="240.7">PH0</text>
<text x="255" y="242">D+</text>
<text x="275.4" y="240.8">J33</text>
<text x="76.7" y="250.9">PG6</text>
<text x="76.8" y="248.3">PH3</text>
<text x="211.2" y="251">D35</text>
<text x="255" y="249.6">SBU1</text>
<text x="211.4" y="253.3">SP0502BAHT</text>
<text x="255" y="252.1">SBU2</text>
<text x="264.8" y="253" transform="rotate(-90 264.8 253)">GND</text>
<text x="272.4" y="253" transform="rotate(-90 272.4 253)">SHIELD</text>
<text x="203.9" y="264.2">GND</text>
<text x="262.3" y="266.7">GND</text>
<text x="267.9" y="266.3">GNDPWR</text>
</g>
<g font-size="1.8">
<text x="86.4" y="45.5">VBUS_0</text>
<text x="34.3" y="54.4">USB_PWR_EN_0</text>
<text x="86.4" y="84.9">VBUS_1</text>
<text x="170.2" y="84.9">USB-RESET</text>
<text x="34.3" y="93.8">USB_PWR_EN_1</text>
<text x="339.1" y="95">VBUS_0</text>
<text x="194.3" y="103.9">USB_1_D_N</text>
<text x="194.3" y="106.5">USB_1_D_P</text>
<text x="339.1" y="107.7">VBUS_1</text>
<text x="312.4" y="109">USB0_D_N</text>
<text x="312.4" y="111.5">USB0_D_P</text>
<text x="271.8" y="114.1">VBUS_0</text>
<text x="312.4" y="116.6">USB1_D_N</text>
<text x="312.4" y="119.2">USB1_D_P</text>
<text x="313.7" y="116.2" transform="rotate(-90 313.7 116.2)">GND</text>
<text x="85.1" y="123">VBUS_2</text>
<text x="271.8" y="124.2">VBUS_1</text>
<text x="34.3" y="131.9">USB_PWR_EN_2</text>
<text x="198.6" y="127.3">100K</text>
<text x="312.4" y="129.3">USB2_D_N</text>
<text x="312.4" y="131.9">USB2_D_P</text>
<text x="271.8" y="134.4">VBUS_2</text>
<text x="312.4" y="136.9">USB3_D_N</text>
<text x="315" y="136.5" transform="rotate(-90 315 136.5)">GND</text>
<text x="339.1" y="133.1">VBUS_2</text>
<text x="312.4" y="139.5">USB3_D_P</text>
<text x="271.8" y="144.6">VBUS_3</text>
<text x="339.1" y="145.8">VBUS_3</text>
<text x="83.8" y="166.2">VBUS_3</text>
<text x="34.3" y="175">USB_PWR_EN_3</text>
<text x="87.6" y="225.8">USB_0_D_N</text>
<text x="87.6" y="228.4">USB_0_D_P</text>
<text x="87.6" y="233.5">USB_1_D_N</text>
<text x="87.6" y="236">USB_1_D_P</text>
<text x="87.6" y="239.8">USB_PWR_EN_0</text>
<text x="181.6" y="238.5">USB_0_D_P</text>
<text x="181.6" y="236">USB_0_D_N</text>
<text x="87.6" y="242.4">USB_PWR_EN_1</text>
<text x="87.6" y="244.9">USB_PWR_EN_2</text>
<text x="87.6" y="247.4">USB_PWR_EN_3</text>
<text x="87.6" y="250">USB-RESET</text>
</g>
</svg>
